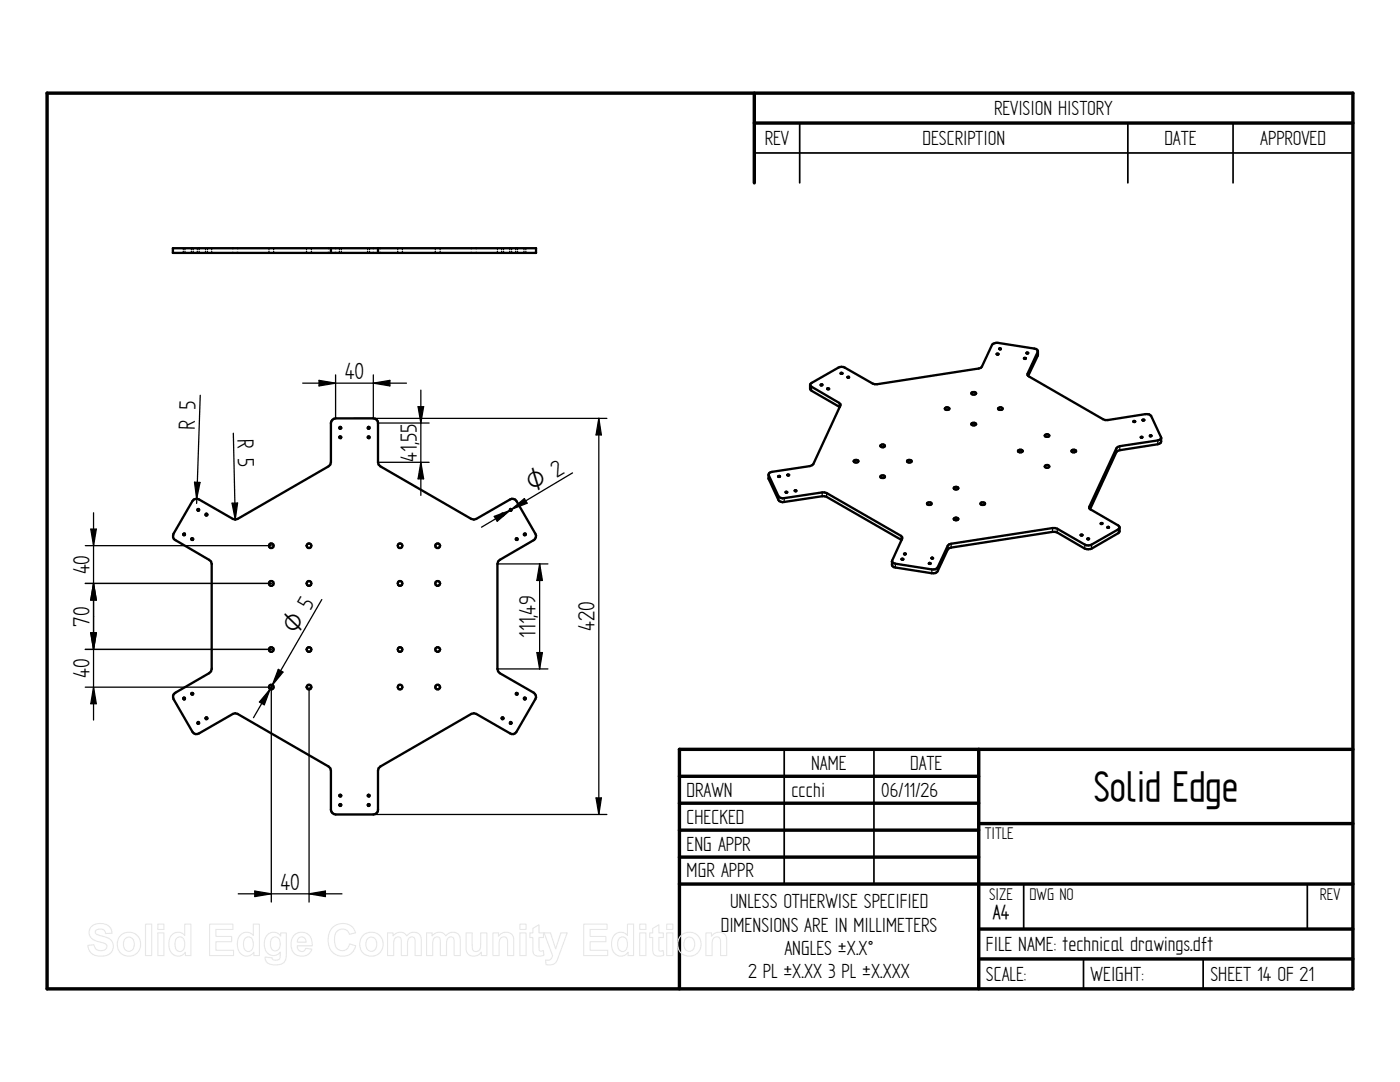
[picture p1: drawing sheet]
<svg xmlns="http://www.w3.org/2000/svg" width="279mm" height="216mm" viewBox="0 0 279 216" stroke-linecap="round" stroke-linejoin="round" font-family="sans-serif">
<g fill="none" stroke="#000" stroke-width=".68">
<path d="M9.4 18.6h260.6v178.7h-260.6zM150.5 18.6v17.9M150.5 24.6h119.5M135.6 154.9h59.7M195.3 149.5v47.8M270 149.5h-134.4v47.8M135.6 160.3h59.7M135.6 165.7h59.7M135.6 171h59.7M135.6 176.4h134.4M195.3 164.3h74.7M195.3 185.4h74.7"/>
<path d="M195.3 191.3h74.7"/>
</g>
<path d="M150.5 30.5h119.5M159.6 24.6v11.9M225.1 24.6v11.9M246.1 24.6v11.9M156.5 149.5v26.9M174.4 149.5v26.9M204.3 176.5v8.9M260.9 176.5v8.9M216.2 191.3v6M240.1 191.3v6" fill="none" stroke="#000" stroke-width=".34"/>
<g fill="none" stroke="#000" stroke-width=".47">
<path d="M34.5 49.5h72.5v1h-72.5zM66 49.5v1M75.4 49.5v1M161.7 76.8l.3-.4 5.3-3a1.35 1.35 0 0 1 1.3 0l6 3.3 20.7-3.2 .4-.1 .3-.2 2-4.4 .5-.3 .6-.1 7.3 1.2 .6 .2 .1 .4-2 4.4v.2l15 8.9 1 .1 7.5-1.2a1.04 1.04 0 0 1 1.1 .4l2 4.2a.57 .57 0 0 1-.6 .7l-8 1.3-.3 .3-5.4 11.6v.3l.2 .2 5.6 3.3 .2 .3M161.7 76.8v.8l.3 .4 5.6 3.2M161.7 76.8l.3 .4 5.5 3.2 .2 .2v.3l-5.4 11.7-.7 .4-7.5 1.1-.6 .3-.1 .4 2 4.2a1.12 1.12 0 0 0 1.1 .4l7.6-1.1 .9 .1 14.8 8.5 .2 .3v.3l-1.9 4.3a.56 .56 0 0 0 .6 .7l7.3 1.1a1.04 1.04 0 0 0 1.1-.4l2-4.3 .7-.4 20.8-3.1 5.9 3.3a1.44 1.44 0 0 0 1.3 0l5.4-3.1 .2-.4M163.8 76.8h.3l-.2 .1zM165.1 77.5l.4 .1-.3 .1zM167.8 74.5h.3l-.2 .1zM169.1 75.2l.4 .1-.3 .1zM193.9 78.3a.63 .63 0 0 1 .9 .2 .57 .57 0 0 1-1 0zM198.9 70.7l.4-.1-.2 .2z"/>
<path d="M199.4 69.6l.2-.1 .1 .2zM204.3 71.5l.3-.1 .1 .1zM204.9 70.4l.3 .1h-.3zM207.1 70.1v.9l-1.9 4M38.7 99.7l.6-.2 .4 .2 6.8 3.8 .4 .2 .5-.2 18.2-10.5 .3-.3 .1-.5v-7.8a1.03 1.03 0 0 1 1-.9h7.5a.94 .94 0 0 1 .9 .9v7.8l.2 .5 .3 .3 18.2 10.5 .5 .2 .4-.2 6.8-3.8a.97 .97 0 0 1 1.3 .3l3.7 6.5a.94 .94 0 0 1-.3 1.3l-6.8 3.9-.3 .4-.1 .4v21l.1 .4 .3 .4 6.8 3.9a.94 .94 0 0 1 .3 1.3l-3.7 6.5a.87 .87 0 0 1-1.3 .3l-6.8-3.8-.4-.2-.5 .2-18.2 10.5-.3 .3-.2 .5v7.8a.94 .94 0 0 1-.9 .9h-7.5a1.03 1.03 0 0 1-1-.9v-7.8l-.1-.5-.3-.3-18.2-10.5-.5-.2-.4 .2-6.8 3.8a.91 .91 0 0 1-1.3-.3l-3.8-6.5a.91 .91 0 0 1 .4-1.3l6.7-3.9 .4-.4 .1-.4v-21l-.1-.4-7.1-4.3a.91 .91 0 0 1-.4-1.3zM67.7 85.3l.2-.1 .2 .2-.2 .2zM67.7 87.2l.2-.1 .2 .1-.2 .2zM73.4 87.2l.3-.1v.3l-.3-.1zM73.4 85.3l.3-.1v.3h-.3zM153.4 94.7v.9l2 4.2a1.12 1.12 0 0 0 1.1 .4l7.6-1.2 .9 .1 14.9 8.7M155.3 95.1l.2-.1 .2 .1zM156.8 98.2h.3l-.1 .1z"/>
<path d="M157.1 94.8l.4-.1-.1 .2zM158.6 97.9l.2-.1 .1 .2zM170.5 91.9a.6 .6 0 0 1 .8 .1 .57 .57 0 0 1-1 0zM175.8 88.8l.5-.1 .3 .3a.53 .53 0 0 1-.9 0zM175.8 95a.57 .57 0 0 1 .8 .1 .53 .53 0 0 1-.9 0zM181.1 91.9a.6 .6 0 0 1 .8 .1 .54 .54 0 0 1-.9 0zM188.6 81.4a.55 .55 0 0 1 .9 .1 .54 .54 0 0 1-.9 0zM190.4 97.2a.6 .6 0 0 1 .9 .2 .54 .54 0 0 1-1 0zM193.9 84.5a.63 .63 0 0 1 .9 .1 .57 .57 0 0 1-1 0zM199.3 81.4a.53 .53 0 0 1 .8 .1 .53 .53 0 0 1-.9 0zM203.2 89.8a.63 .63 0 0 1 .9 .2 .57 .57 0 0 1-.9 0zM208.6 86.8a.53 .53 0 0 1 .8 .1 .53 .53 0 0 1-.9 0z"/>
<path d="M208.6 92.9l.5-.1 .3 .3a.53 .53 0 0 1-.9 0zM213.9 89.8a.6 .6 0 0 1 .9 .2 .54 .54 0 0 1-1 0zM226.2 84.1h.4l-.3 .1zM227.7 87.2h.3l-.2 .2zM228 83.8h.4l-.3 .1zM229.5 86.9l.3 .1-.2 .1zM231.7 87.3l-.1 1-.5 .3-7.6 1.2-.7 .4-5.2 11.4M36.6 106.6l.3-.1v.3l-.3-.1zM38.2 107.5l.3-.1v.3h-.3zM39.4 101.6h.3v.3h-.2zM41.1 102.5l.3 .2-.3 .2-.1-.1zM100.2 102.5l.3 .2-.3 .2-.1-.1z"/>
<path d="M101.8 101.6h.2v.3h-.1zM103 107.5l.3-.1v.3h-.3zM104.6 106.6l.3-.1v.1l-.2 .2zM179.9 111.5l.4 .1-.3 .1zM180.4 110.5h.4l-.2 .2zM185.1 100.3a.57 .57 0 0 1 .8 .2 .53 .53 0 0 1-.9 0zM185.4 112.4h.3l-.2 .1zM185.9 111.3l.3 .1-.2 .1zM190.4 103.4a.55 .55 0 0 1 .9 .1 .54 .54 0 0 1-1 0zM195.7 100.3a.6 .6 0 0 1 .9 .2 .54 .54 0 0 1-.9 0zM215.6 106.8l.4-.1-.1 .2zM217 107.4l.3 .2h-.3z"/>
<path d="M219.7 104.4h.3v.1l-.3 .1zM221 105.2h.3l-.1 .1zM223.4 105.2v.8l-.2 .4-5.6 3.2-1.1-.1-5.9-3.4-20.8 3.2-.7 .3-2 4.4a1.04 1.04 0 0 1-1.1 .4l-7.6-1.2-.4-.5v-.7M36.6 139.3l.3-.1v.3l-.2 .1zM38.2 138.3h.3v.3l-.3-.1zM103 138.3h.3v.3l-.3-.1zM104.6 139.3l.1-.1 .2 .2-.2 .2zM39.5 144.1l.3 .2-.3 .1h-.1zM41 143.3l.1-.2 .3 .2-.3 .2zM67.7 158.7l.3-.1v.3l-.3-.1zM73.4 158.7l.3-.1v.3l-.3-.1zM100.1 143.3l.1-.2 .3 .2-.3 .2z"/>
<path d="M101.9 144.1l.2 .2-.2 .1h-.1zM67.7 160.6l.2-.2 .2 .2-.2 .2zM73.4 160.6l.3-.1v.3h-.2z"/>
<circle cx="54.1" cy="116.4" r=".49"/>
<circle cx="54.1" cy="108.9" r=".47"/>
<circle cx="61.7" cy="116.4" r=".49"/>
<circle cx="61.7" cy="108.9" r=".47"/>
<circle cx="79.8" cy="116.4" r=".48"/>
<circle cx="79.8" cy="108.9" r=".47"/>
<circle cx="87.4" cy="116.4" r=".49"/>
<circle cx="87.4" cy="108.9" r=".47"/>
<circle cx="54.1" cy="137.1" r=".47"/>
<circle cx="54.1" cy="129.6" r=".47"/>
<circle cx="61.7" cy="137.1" r=".47"/>
<circle cx="61.7" cy="129.6" r=".47"/>
<circle cx="79.8" cy="129.6" r=".47"/>
<circle cx="79.8" cy="137.1" r=".47"/>
<circle cx="87.4" cy="129.6" r=".48"/>
<circle cx="87.4" cy="137.1" r=".47"/>
</g>
<g fill="none" stroke="#000" stroke-width=".25">
<path d="M36.6 49.5v.3M36.6 50.1v.4M36.9 49.5v.3M36.9 50.2v.3M38.2 49.5v.3M38.2 50.1v.4M38.6 49.5v.3M38.6 50.2v.3M39.4 49.5v.3M39.4 50.1v.4M39.8 49.5v.3M39.8 50.2v.3"/>
<path d="M41 49.5v.3M41 50.1v.4M41.4 49.5v.3M41.4 50.2v.3M42.2 49.5v.3M42.2 50.2v.3M53.7 49.5v.3M53.7 50.1v.4M54.6 49.5v.3M54.6 50.2v.3M61.2 49.5v.3M61.2 50.1v.4"/>
<path d="M62.1 49.5v.3M62.1 50.2v.3M67.7 49.5v.3M67.7 50.1v.4M68.1 49.5v.3M68.1 50.2v.3M73.4 49.5v.3M73.4 50.1v.4M73.7 49.5v.3M73.7 50.2v.3M79.4 49.5v.3M79.4 50.1v.4"/>
<path d="M80.3 49.5v.3M80.3 50.2v.3M86.9 49.5v.3M86.9 50.1v.4M87.8 49.5v.3M87.8 50.2v.3M99.3 49.5v.3M99.3 50.1v.4M100.1 49.5v.3M100.1 50.1v.4M100.5 49.5v.3M100.5 50.2v.3"/>
<path d="M101.7 49.5v.3M101.7 50.1v.4M102.1 49.5v.3M102.1 50.2v.3M102.9 49.5v.3M102.9 50.1v.4M103.3 49.5v.3M103.3 50.2v.3M104.6 49.5v.3M104.6 50.1v.4M104.9 49.5v.3M104.9 50.2v.3"/>
<path d="M40 78.9l-.8 21.6M60.4 76.5h20.7M63.7 75.9l3.3 .6-3.3 .5zM67 74.8v8.7M74.5 74.8v8.7M74.5 76.5l3.3-.6v1.1zM84 77.9v20.9M162 77.4v.4M205.1 74.6v.2M207.1 70.4v.3M38.8 96.2l1.1 .1-.7 3.2zM46.6 86.4l.3 17.3"/>
<path d="M70.7 83.5h50.4M75.4 84.4h10.2M75.4 92.2h10.2M83.4 81.2h1.1l-.5 3.2zM84 92.2l.5 3.3h-1.1zM114.3 94.4l-18.2 10.8M119.5 83.5l.5 3.3h-1zM119.5 83.5v79M153.4 95.1v.3M155.4 99.2v.4M156.5 99.7v.3M164.1 98.4v.4"/>
<path d="M165 98.6v.3M167.5 80.6v.3M222.8 89.6v.4M223.5 89.3v.3M231.1 88.1v.3M17 116.4h37.1M17 108.9h37.1M18.1 105.6h1.1l-.5 3.3zM18.7 102.3v41.4M18.7 116.4l.5 3.3h-1.1zM46.3 100.4h1.1l-.5 3.3zM64.2 119.6l-13.6 23.6"/>
<path d="M98.6 103l3.2-1.1-2.6 2.1zM99.3 112.5h10M102.1 101.6l2.5-2.1 .6 .9zM107.7 112.5l.5 3.3h-1.1zM107.7 112.5v21M178.7 112.7v.4M179.8 107.1v.4M186 113.8v.3M187.1 113.5v.3M189.1 109.1v.3M189.8 108.7v.4M210.1 105.5v.4"/>
<path d="M211 105.7v.3M216.5 108.9v.3M217.4 101.1v.3M217.8 108.9v.4M223.2 105.8v.3M17 137.1h37.1v42.9M17 129.6h37.1M18.1 126.3h1.1l-.5 3.3zM18.7 137.1l.5 3.3h-1.1zM53.9 137.5l-1.2 3.1-.9-.5zM55.5 133.6l1 .5-2.1 2.6zM61.7 137.1v42.9"/>
<path d="M99.3 133.5h10M107.1 130.2h1.1l-.5 3.3zM119 159.2h1l-.5 3.3zM47.5 178.4h20.7M50.8 177.8l3.3 .6-3.3 .5zM61.7 178.4l3.2-.6v1.1zM74.5 162.5h46.6"/>
</g>
<g fill="#000">
<path d="M63.7 75.9l3.3 .6-3.3 .5zM74.5 76.5l3.3-.6v1.1zM38.8 96.2l1.1 .1-.7 3.2zM83.4 81.2h1.1l-.5 3.2zM84 92.2l.5 3.3h-1.1zM119.5 83.5l.5 3.3h-1zM18.7 116.4l.5 3.3h-1.1zM18.1 105.6h1.1l-.5 3.3zM46.3 100.4h1.1l-.5 3.3zM98.6 103l3.2-1.1-2.6 2.1zM102.1 101.6l2.5-2.1 .6 .9zM107.7 112.5l.5 3.3h-1.1z"/>
<path d="M18.1 126.3h1.1l-.5 3.3zM55.5 133.6l1 .5-2.1 2.6zM107.1 130.2h1.1l-.5 3.3zM18.7 137.1l.5 3.3h-1.1zM53.9 137.5l-1.2 3.1-.9-.5zM119 159.2h1l-.5 3.3zM50.8 177.8l3.3 .6-3.3 .5zM61.7 178.4l3.2-.6v1.1z"/>
</g>
<g fill="none" stroke="#e6e6e6" stroke-width=".21">
<path d="M18.2 184.9a2.8 2.8 0 0 1 3.8 .2l.4 1.1-1.3 .1a1.11 1.11 0 0 0-1-.9 1.11 1.11 0 0 0-1.1 .6l.2 .4 .4 .2a4.6 4.6 0 0 1 2.8 1.3 2.03 2.03 0 0 1-.2 2.2 2.03 2.03 0 0 1-2.1 .7 2.26 2.26 0 0 1-2.6-2.2l1.3-.1a1.34 1.34 0 0 0 1.1 1.2 1.34 1.34 0 0 0 1.4-.9 1.2 1.2 0 0 0-1.2-.8 2.31 2.31 0 0 1-2.3-2l.1-.6zM24.1 186.7a2.37 2.37 0 0 1 3.5 .2 2.37 2.37 0 0 1-.6 3.5 2.37 2.37 0 0 1-3.4-1 2.68 2.68 0 0 1 .5-2.7zM25 187.4a1.09 1.09 0 0 1 1.3-.2 1.09 1.09 0 0 1 .5 1.2 1.12 1.12 0 0 1-1.1 1.4 1.12 1.12 0 0 1-1.1-1.4zM29 184.4h1.3v6.3h-1.3zM31.5 184.4h1.2v1.1h-1.2zM31.5 186.1h1.2v4.6h-1.2zM34.2 186.6a1.71 1.71 0 0 1 2.7 0v-2.2h1.2v6.3h-1.1v-.7a1.8 1.8 0 0 1-2.1 .7 1.8 1.8 0 0 1-1.2-1.9l.1-1.3zM35.2 187.3a.94 .94 0 0 1 1.1-.3 .94 .94 0 0 1 .6 1.1 1.27 1.27 0 0 1-1.2 1.7 1.79 1.79 0 0 1-.5-2.5zM41.8 184.4h4.7v1.1h-3.4v1.4h3.1v1h-3.1v1.7h3.5v1.1h-4.8zM47.9 186.6a1.71 1.71 0 0 1 2.6 0v-2.2h1.3v6.3h-1.1v-.7a1.8 1.8 0 0 1-2.1 .7 1.8 1.8 0 0 1-1.2-1.9l.1-1.3zM48.9 187.3a.94 .94 0 0 1 1.1-.3 .94 .94 0 0 1 .5 1.1 1.27 1.27 0 0 1-1.2 1.7 1.79 1.79 0 0 1-.4-2.5zM53.3 186.6a1.7 1.7 0 0 1 2.7 .2v-.7h1.1v4.1a1.85 1.85 0 0 1-2.1 2.3 1.62 1.62 0 0 1-2.1-1.5l1.4 .1a.85 .85 0 0 0 1 .5 .85 .85 0 0 0 .6-1v-.6a1.76 1.76 0 0 1-2 .5 1.76 1.76 0 0 1-1.1-1.7v-1.3z"/>
<path d="M54.2 187.3a1.02 1.02 0 0 1 1.3-.2 1.02 1.02 0 0 1 .4 1.3 1 1 0 0 1-.5 1.2 1 1 0 0 1-1.3-.4l-.1-1.2zM58.7 186.7a2.1 2.1 0 0 1 2.3-.5 2.1 2.1 0 0 1 1.3 2v.5h-3a.88 .88 0 0 0 .6 1.1 .88 .88 0 0 0 1.1-.6l1.2 .2a2.18 2.18 0 0 1-2.7 1.3 2.18 2.18 0 0 1-1.4-2.7l.2-.7zM59.6 187.2a.88 .88 0 0 1 1-.2 .88 .88 0 0 1 .5 1h-1.8zM66.3 185.2a2.72 2.72 0 0 1 4.7 .9l-1.3 .3a1.5 1.5 0 0 0-1.7-1 1.5 1.5 0 0 0-1.2 1.6 2.15 2.15 0 0 0 1.2 2.7 1.46 1.46 0 0 0 1.8-1.4l1.2 .4a2.81 2.81 0 0 1-3.3 2 2.81 2.81 0 0 1-2.2-3.1 3.6 3.6 0 0 1 .8-2.4zM72.4 186.7a2.37 2.37 0 0 1 3.6 .2 2.37 2.37 0 0 1-.7 3.5 2.37 2.37 0 0 1-3.3-1 2.68 2.68 0 0 1 .4-2.7zM73.3 187.4a1.09 1.09 0 0 1 1.4-.2 1.09 1.09 0 0 1 .5 1.2 1.12 1.12 0 0 1-1.1 1.4 1.12 1.12 0 0 1-1.1-1.4zM77.3 186.1h1.1v.7a1.61 1.61 0 0 1 2.8-.1 1.57 1.57 0 0 1 1.8-.6 1.57 1.57 0 0 1 1.1 1.7v2.9h-1.3v-3a.74 .74 0 0 0-.8-.7 .74 .74 0 0 0-.6 .8l-.1 2.9h-1.2v-2.9a.74 .74 0 0 0-.7-.9 .74 .74 0 0 0-.8 .9v2.9h-1.3zM85.1 186.1h1.1v.7a1.61 1.61 0 0 1 2.8-.1 1.57 1.57 0 0 1 1.8-.6 1.57 1.57 0 0 1 1.1 1.7v2.9h-1.3v-3a.74 .74 0 0 0-.8-.7 .74 .74 0 0 0-.6 .8l-.1 2.9h-1.2v-2.9a.74 .74 0 0 0-.7-.9 .74 .74 0 0 0-.8 .9v2.9h-1.3zM93 186.1h1.2v2.6a.85 .85 0 0 0 1 1.1 1.07 1.07 0 0 0 .7-1.3v-2.4h1.3v4.6h-1.1v-.7a1.63 1.63 0 0 1-2 .8 1.63 1.63 0 0 1-1.1-1.8zM98.4 186.1h1.1v.7a1.63 1.63 0 0 1 1.9-.8 1.63 1.63 0 0 1 1.1 1.8v2.9h-1.2v-2.8a.84 .84 0 0 0-.9-.9 .84 .84 0 0 0-.8 1v2.7h-1.2zM103.8 184.4h1.2v1.1h-1.2zM103.8 186.1h1.2v4.6h-1.2z"/>
<path d="M106.3 185.3l1.3-.8v1.6h.9v1h-.9v2.1a.49 .49 0 0 0 .2 .6 .49 .49 0 0 0 .6-.1l.1 .9a1.42 1.42 0 0 1-2.1-.7l-.1-2.8h-.6v-1h.6zM108.6 186.1h1.3l1 3.2 1-3.2h1.3l-1.9 5.2a1.72 1.72 0 0 1-2.3 1.2l-.1-1a.98 .98 0 0 0 1.4-.8zM116.5 184.4h4.7v1.1h-3.4v1.4h3.1v1h-3.1v1.7h3.5v1.1h-4.8zM122.6 186.6a1.71 1.71 0 0 1 2.6 0v-2.2h1.2v6.3h-1.1v-.7a1.8 1.8 0 0 1-2 .7 1.8 1.8 0 0 1-1.2-1.9v-1.3zM123.6 187.3a.94 .94 0 0 1 1.1-.3 .94 .94 0 0 1 .5 1.1 1.27 1.27 0 0 1-1.2 1.7 1.79 1.79 0 0 1-.4-2.5zM127.7 184.4h1.2v1.1h-1.2zM127.7 186.1h1.2v4.6h-1.2zM130.3 185.3l1.2-.8v1.6h.9v1h-.9v2.1a.49 .49 0 0 0 .2 .6 .49 .49 0 0 0 .7-.1l.1 .9a1.42 1.42 0 0 1-2.2-.7v-2.8h-.6v-1h.6zM133.1 184.4h1.2v1.1h-1.2zM133.1 186.1h1.2v4.6h-1.2zM135.9 186.7a2.37 2.37 0 0 1 3.5 .2 2.37 2.37 0 0 1-.6 3.5 2.37 2.37 0 0 1-3.4-1 2.68 2.68 0 0 1 .5-2.7zM136.8 187.4a1.09 1.09 0 0 1 1.3-.2 1.09 1.09 0 0 1 .5 1.2 1.12 1.12 0 0 1-1 1.4 1.12 1.12 0 0 1-1.1-1.4z"/>
<path d="M140.9 186.1h1.1v.7a1.63 1.63 0 0 1 1.9-.8 1.63 1.63 0 0 1 1.1 1.8v2.9h-1.2v-2.8a.84 .84 0 0 0-.9-.9 .84 .84 0 0 0-.8 1v2.7h-1.2z"/>
</g>
<text font-size="9.5" x="218.3" y="159.9">Solid Edge</text>
<g font-size="5.3">
<text x="68.8" y="75.6">40</text>
<text x="38.9" y="85.8" transform="rotate(-88 38.9 85.8)">R 5</text>
<text x="47.4" y="87.5" transform="rotate(89 47.4 87.5)">R 5</text>
<text x="83.2" y="92.2" transform="rotate(-90 83.2 92.2)">41,55</text>
<text x="17.9" y="114.6" transform="rotate(-90 17.9 114.6)">40</text>
<text x="17.9" y="125" transform="rotate(-90 17.9 125)">70</text>
<text x="118.7" y="125.9" transform="rotate(-90 118.7 125.9)">420</text>
<text x="106.9" y="127.3" transform="rotate(-90 106.9 127.3)">111,49</text>
<text x="17.9" y="135.3" transform="rotate(-90 17.9 135.3)">40</text>
<text x="56" y="177.5">40</text>
</g>
<g font-size="5.1">
<text x="106.3" y="98.2" transform="rotate(-31 106.3 98.2)">O 2</text>
<text x="59.2" y="126.7" transform="rotate(-60 59.2 126.7)">O 5</text>
</g>
<g font-size="4.6">
<text x="198.4" y="22.9">REVISION HISTORY</text>
<text x="152.6" y="28.9">REV</text>
<text x="184.1" y="28.9">DESCRIPTION</text>
<text x="232.4" y="28.9">DATE</text>
<text x="251.5" y="28.9">APPROVED</text>
<text x="161.9" y="153.6">NAME</text>
<text x="181.7" y="153.6">DATE</text>
<text x="137" y="159">DRAWN</text>
<text x="157.9" y="159">ccchi</text>
<text x="175.9" y="159">06/11/26</text>
<text x="137" y="164.3">CHECKED</text>
<text x="137" y="169.7">ENG APPR</text>
<text x="137" y="175.1">MGR APPR</text>
<text x="143.8" y="185.9">DIMENSIONS ARE IN MILLIMETERS</text>
<text x="145.7" y="181.2">UNLESS OTHERWISE SPECIFIED</text>
<text x="198.2" y="183.4">A4</text>
<text x="156.5" y="190.6">ANGLES ±X.X°</text>
<text x="196.8" y="189.8">FILE NAME: technical drawings.dft</text>
<text x="149.3" y="195.2">2 PL ±X.XX 3 PL ±X.XXX</text>
<text x="196.8" y="195.7">SCALE:</text>
<text x="217.7" y="195.7">WEIGHT:</text>
<text x="241.6" y="195.7">SHEET 14 OF 21</text>
</g>
<g font-size="3.8">
<text x="196.5" y="167.4">TITLE</text>
<text x="197.4" y="179.5">SIZE</text>
<text x="205.5" y="179.5">DWG NO</text>
<text x="263.4" y="179.5">REV</text>
</g>
</svg>
